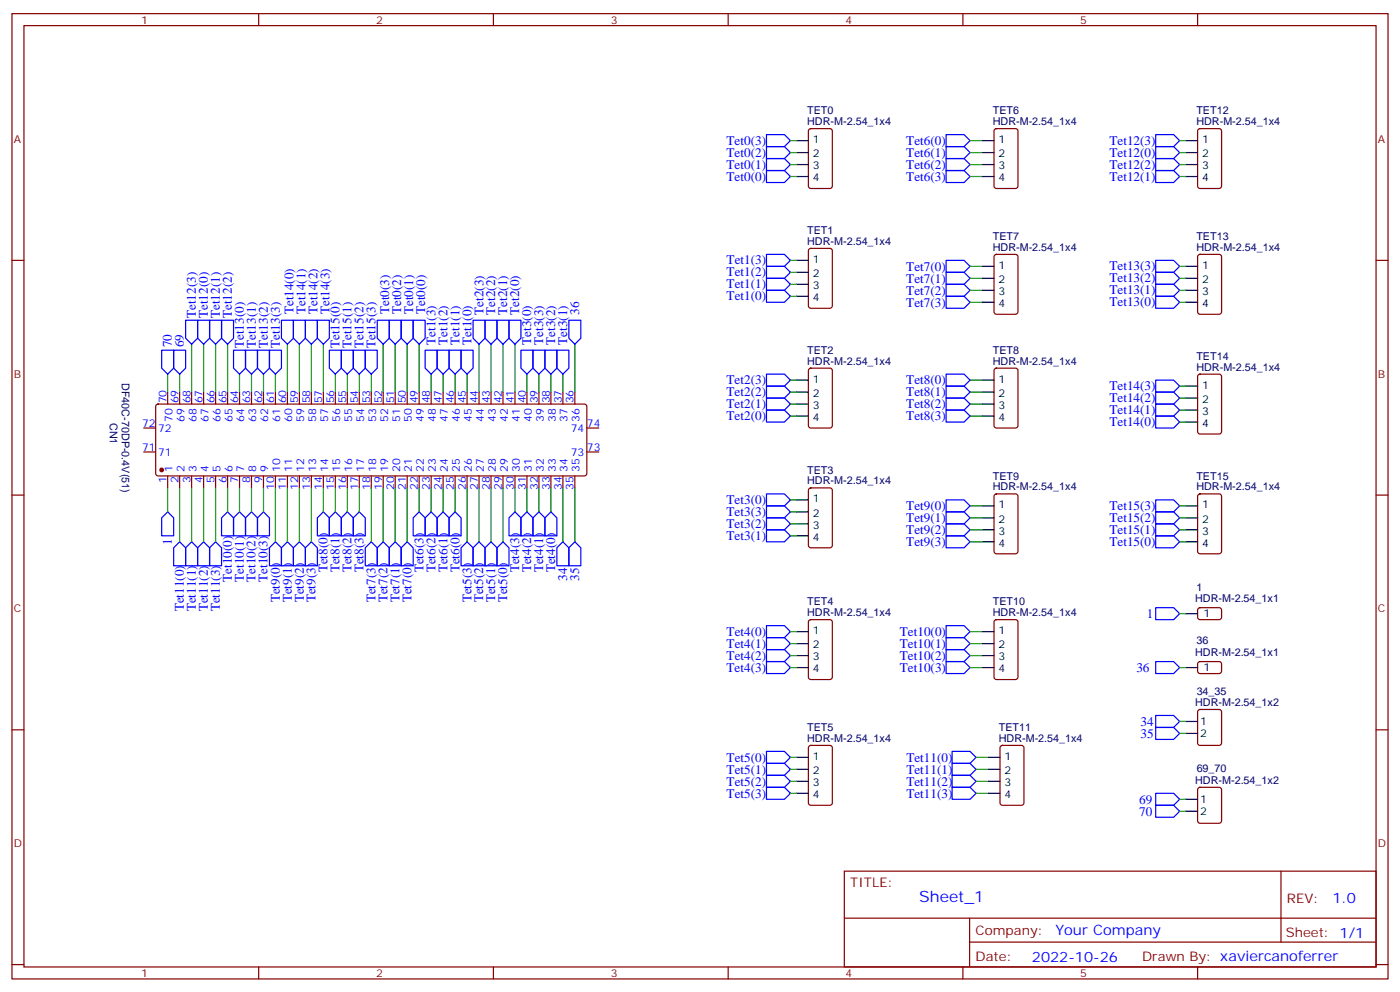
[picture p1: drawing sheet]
<svg xmlns="http://www.w3.org/2000/svg" width="412mm" height="292mm" viewBox="0 0 412 292" stroke-linecap="round" stroke-linejoin="round" font-family="sans-serif">
<g fill="none" stroke="#870000" stroke-width=".35">
<path d="M3.5 4h405.4v284.4h-405.4zM7.1 7.5h398.2v277.3h-398.2zM76.2 4v3.5M145.3 4v3.5M214.5 4v3.5M283.6 4v3.5M352.8 4v3.5M238.4 38.1l.4-.2h5.7l.6 .4 .1 16.5-.5 .7h-5.9l-.6-.4-.1-16.5zM293 38.1l.5-.2h5.7l.6 .4 .1 16.5-.5 .7h-5.9l-.6-.4-.1-16.5zM353 38.1l.5-.2h5.6l.7 .4v16.5l-.4 .7h-5.9l-.7-.4v-16.5zM3.5 76.7h3.6M238.4 73.4l.4-.2h5.7l.6 .4 .1 16.5-.5 .6-5.9 .1-.6-.5-.1-16.4z"/>
<path d="M293 75.1l.5-.2h5.7l.6 .5 .1 16.5-.5 .6-5.9 .1-.6-.5-.1-16.5zM353 75.1l.5-.2h5.6l.7 .5v16.5l-.4 .6-5.9 .1-.7-.5v-16.5zM405.3 76.7h3.6M46.1 119.2l.5-.2h125.6l.5 .2 .2 .5v19.8l-.3 .5-.4 .2h-125.6l-.5-.2-.2-.5v-19.8zM49.4 115.5v3.5M52.9 115.5v3.5M56.4 115.5v3.5M60 115.5v3.5M63.5 115.5v3.5M67 115.5v3.5M70.6 115.5v3.5M74.1 115.5v3.5"/>
<path d="M77.6 115.5v3.5M81.1 115.5v3.5M84.7 115.5v3.5M88.2 115.5v3.5M91.7 115.5v3.5M95.2 115.5v3.5M98.8 115.5v3.5M102.3 115.5v3.5M105.8 115.5v3.5M109.4 115.5v3.5M112.9 115.5v3.5M116.4 115.5v3.5"/>
<path d="M119.9 115.5v3.5M123.5 115.5v3.5M127 115.5v3.5M130.5 115.5v3.5M134.1 115.5v3.5M137.6 115.5v3.5M141.1 115.5v3.5M144.6 115.5v3.5M148.2 115.5v3.5M151.7 115.5v3.5M155.2 115.5v3.5M158.7 115.5v3.5"/>
<path d="M162.3 115.5v3.5M165.8 115.5v3.5M169.3 115.5v3.5M238.4 108.7l.4-.3h5.7l.6 .5 .1 16.5-.5 .6-5.9 .1-.6-.5-.1-16.5zM293 108.7l.5-.3h5.7l.6 .5 .1 16.5-.5 .6-5.9 .1-.6-.5-.1-16.5zM353 110.4l.5-.2h5.6l.7 .4v16.5l-.4 .7h-5.9l-.7-.4v-16.5zM42.3 133.1h3.6M42.3 126.1h3.6M172.9 133.1h3.5M172.9 126.1h3.5M3.5 145.8h3.6M49.4 140.2v3.5"/>
<path d="M52.9 140.2v3.5M56.4 140.2v3.5M60 140.2v3.5M63.5 140.2v3.5M67 140.2v3.5M70.6 140.2v3.5M74.1 140.2v3.5M77.6 140.2v3.5M81.1 140.2v3.5M84.7 140.2v3.5M88.2 140.2v3.5M91.7 140.2v3.5"/>
<path d="M95.2 140.2v3.5M98.8 140.2v3.5M102.3 140.2v3.5M105.8 140.2v3.5M109.4 140.2v3.5M112.9 140.2v3.5M116.4 140.2v3.5M119.9 140.2v3.5M123.5 140.2v3.5M127 140.2v3.5M130.5 140.2v3.5M134.1 140.2v3.5"/>
<path d="M137.6 140.2v3.5M141.1 140.2v3.5M144.6 140.2v3.5M148.2 140.2v3.5M151.7 140.2v3.5M155.2 140.2v3.5M158.7 140.2v3.5M162.3 140.2v3.5M165.8 140.2v3.5M169.3 140.2v3.5M238.4 143.9l.4-.2h5.7l.6 .5 .1 16.5-.5 .6-5.9 .1-.6-.5-.1-16.5zM293 145.7l.5-.2h5.7l.6 .4 .1 16.5-.5 .7h-5.9l-.6-.4-.1-16.5z"/>
<path d="M353 145.7l.5-.2h5.6l.7 .4v16.5l-.4 .7h-5.9l-.7-.4v-16.5zM405.3 145.8h3.6M353 179.2l.5-.2 5.9 .1 .4 .6v2.4l-.7 .4h-5.9l-.4-.7v-2.1zM238.4 182.7l.4-.2h5.7l.6 .5 .1 16.5-.5 .6-5.9 .1-.6-.5-.1-16.5zM293 182.7l.5-.2h5.7l.6 .5 .1 16.5-.5 .6-5.9 .1-.6-.5-.1-16.5zM353 195.1l.5-.2h5.9l.4 .7v2.4l-.7 .4-5.9-.1-.4-.6v-2.1zM3.5 215h3.6M238.4 219.8l.4-.2h5.7l.6 .4 .1 16.5-.5 .7h-5.9l-.6-.5-.1-16.4zM294.8 219.8l.5-.2h5.6l.7 .4v16.5l-.4 .7h-5.9l-.7-.5v-16.4zM353 209.2l.5-.2h5.6l.7 .4v9.5l-.4 .6-5.9 .1-.7-.5v-9.4zM405.3 215h3.6M353 232.1l.5-.2h5.6l.7 .4v9.5l-.4 .6-5.9 .1-.7-.5v-9.4z"/>
<path d="M248.7 256.6h156.6v28.2h-156.6zM377.3 256.6v20.9M248.7 270.5h156.5M285.6 277.5h119.6M285.6 270.5v14.1M3.5 284.1h3.6M76.2 284.8v3.6M145.3 284.8v3.6M214.5 284.8v3.6M283.6 284.8v3.6M352.8 284.8v3.6M405.3 284.1h3.6"/>
</g>
<g fill="none" stroke="#000" stroke-width=".35">
<path d="M234.6 41.4h3.5M234.6 44.9h3.5M234.6 48.5h3.5M234.6 52h3.5M289.3 41.4h3.5M289.3 44.9h3.5M289.3 48.5h3.5M289.3 52h3.5M349.2 41.4h3.6M349.2 44.9h3.6M349.2 48.5h3.6M349.2 52h3.6"/>
<path d="M234.6 76.7h3.5M289.3 78.5h3.5M349.2 78.5h3.6M234.6 80.2h3.5M234.6 83.7h3.5M234.6 87.3h3.5M289.3 82h3.5M289.3 85.5h3.5M289.3 89h3.5M349.2 82h3.6M349.2 85.5h3.6M349.2 89h3.6"/>
<path d="M234.6 112h3.5M234.6 115.5h3.5M234.6 119h3.5M289.3 112h3.5M289.3 115.5h3.5M289.3 119h3.5M349.2 113.7h3.6M349.2 117.3h3.6M234.6 122.6h3.5M289.3 122.6h3.5M349.2 120.8h3.6M349.2 124.3h3.6"/>
<path d="M234.6 147.2h3.5M234.6 150.8h3.5M234.6 154.3h3.5M234.6 157.8h3.5M289.3 149h3.5M289.3 152.5h3.5M289.3 156.1h3.5M289.3 159.6h3.5M349.2 149h3.6M349.2 152.5h3.6M349.2 156.1h3.6M349.2 159.6h3.6"/>
<path d="M234.6 186.1h3.5M234.6 189.6h3.5M234.6 193.1h3.5M234.6 196.6h3.5M289.3 186.1h3.5M289.3 189.6h3.5M289.3 193.1h3.5M289.3 196.6h3.5M349.2 196.6h3.6M349.2 180.8h3.6M349.2 212.5h3.6M349.2 216h3.6"/>
<path d="M234.6 223.1h3.5M234.6 226.6h3.5M234.6 230.2h3.5M234.6 233.7h3.5M291 223.1h3.6M291 226.6h3.6M291 230.2h3.6M291 233.7h3.6M349.2 235.4h3.6M349.2 239h3.6"/>
</g>
<g fill="none" stroke="#00f" stroke-width=".35">
<path d="M225.8 39.7h5.3l1.7 1.7-1.7 1.8h-5.3zM278.7 39.7h5.3l1.8 1.7-1.8 1.8h-5.3zM340.4 39.7h5.3l1.8 1.7-1.8 1.8h-5.3zM225.8 50.2h5.3l1.7 1.8-1.7 1.8h-5.3zM225.8 46.7h5.3l1.7 1.8-1.7 1.7h-5.3zM225.8 43.2h5.3l1.7 1.7-1.7 1.8h-5.3zM278.7 43.2h5.3l1.8 1.7-1.8 1.8h-5.3zM278.7 46.7h5.3l1.8 1.8-1.8 1.7h-5.3zM278.7 50.2h5.3l1.8 1.8-1.8 1.8h-5.3zM340.4 50.2h5.3l1.8 1.8-1.8 1.8h-5.3zM340.4 46.7h5.3l1.8 1.8-1.8 1.7h-5.3zM340.4 43.2h5.3l1.8 1.7-1.8 1.8h-5.3z"/>
<path d="M225.8 78.5h5.3l1.7 1.7-1.7 1.8h-5.3zM225.8 74.9h5.3l1.7 1.8-1.7 1.8h-5.3zM278.7 76.7h5.3l1.8 1.8-1.8 1.7h-5.3zM340.4 76.7h5.3l1.8 1.8-1.8 1.7h-5.3zM54.7 94.3h3.5v5.3l-1.8 1.8-1.7-1.8zM58.2 94.3h3.5v5.3l-1.7 1.8-1.8-1.8zM61.7 94.3h3.6v5.3l-1.8 1.8-1.8-1.8zM65.3 94.3h3.5v5.3l-1.8 1.8-1.7-1.8zM82.9 94.3h3.5v5.3l-1.7 1.8-1.8-1.8zM86.4 94.3h3.6v5.3l-1.8 1.8-1.8-1.8zM90 94.3h3.5v5.3l-1.8 1.8-1.7-1.8zM93.5 94.3h3.5v5.3l-1.8 1.8-1.7-1.8z"/>
<path d="M111.1 94.3h3.6v5.3l-1.8 1.8-1.8-1.8zM114.7 94.3h3.5v5.3l-1.8 1.8-1.7-1.8zM118.2 94.3h3.5v5.3l-1.8 1.8-1.7-1.8zM121.7 94.3h3.5v5.3l-1.7 1.8-1.8-1.8zM139.3 94.3h3.6v5.3l-1.8 1.8-1.8-1.8zM142.9 94.3h3.5v5.3l-1.8 1.8-1.7-1.8zM146.4 94.3h3.5v5.3l-1.7 1.8-1.8-1.8zM149.9 94.3h3.6v5.3l-1.8 1.8-1.8-1.8zM167.6 94.3h3.5v5.3l-1.8 1.8-1.7-1.8zM225.8 85.5h5.3l1.7 1.8-1.7 1.7h-5.3zM225.8 82h5.3l1.7 1.7-1.7 1.8h-5.3zM278.7 80.2h5.3l1.8 1.8-1.8 1.7h-5.3z"/>
<path d="M278.7 83.7h5.3l1.8 1.8-1.8 1.8h-5.3zM278.7 87.3h5.3l1.8 1.7-1.8 1.8h-5.3zM340.4 87.3h5.3l1.8 1.7-1.8 1.8h-5.3zM340.4 83.7h5.3l1.8 1.8-1.8 1.8h-5.3zM340.4 80.2h5.3l1.8 1.8-1.8 1.7h-5.3zM47.6 103.2h3.6v5.2l-1.8 1.8-1.8-1.8zM51.2 103.2h3.5v5.2l-1.8 1.8-1.7-1.8zM68.8 103.2h3.5v5.2l-1.7 1.8-1.8-1.8zM72.3 103.2h3.5v5.2l-1.7 1.8-1.8-1.8zM75.8 103.2h3.6v5.2l-1.8 1.8-1.8-1.8zM79.4 103.2h3.5v5.2l-1.8 1.8-1.7-1.8zM97 103.2h3.5v5.2l-1.7 1.8-1.8-1.8z"/>
<path d="M100.5 103.2h3.6v5.2l-1.8 1.8-1.8-1.8zM104.1 103.2h3.5v5.2l-1.8 1.8-1.7-1.8zM107.6 103.2h3.5v5.2l-1.7 1.8-1.8-1.8zM125.2 103.2h3.6v5.2l-1.8 1.8-1.8-1.8zM128.8 103.2h3.5v5.2l-1.8 1.8-1.7-1.8zM132.3 103.2h3.5v5.2l-1.7 1.8-1.8-1.8zM135.8 103.2h3.5v5.2l-1.7 1.8-1.8-1.8zM153.5 103.2h3.5v5.2l-1.8 1.8-1.7-1.8zM157 103.2h3.5v5.2l-1.8 1.8-1.7-1.8zM160.5 103.2h3.5v5.2l-1.7 1.8-1.8-1.8zM164 103.2h3.6v5.2l-1.8 1.8-1.8-1.8zM225.8 117.3h5.3l1.7 1.7-1.7 1.8h-5.3z"/>
<path d="M225.8 113.7h5.3l1.7 1.8-1.7 1.8h-5.3zM225.8 110.2h5.3l1.7 1.8-1.7 1.7h-5.3zM278.7 110.2h5.3l1.8 1.8-1.8 1.7h-5.3zM278.7 113.7h5.3l1.8 1.8-1.8 1.8h-5.3zM278.7 117.3h5.3l1.8 1.7-1.8 1.8h-5.3zM340.4 119h5.3l1.8 1.8-1.8 1.8h-5.3zM340.4 112h5.3l1.8 1.7-1.8 1.8h-5.3zM340.4 115.5h5.3l1.8 1.8-1.8 1.7h-5.3zM225.8 120.8h5.3l1.7 1.8-1.7 1.7h-5.3zM278.7 120.8h5.3l1.8 1.8-1.8 1.7h-5.3zM340.4 122.6h5.3l1.8 1.7-1.8 1.8h-5.3zM47.6 152.5l1.8-1.7 1.8 1.7v5.3h-3.6z"/>
<path d="M65.3 152.5l1.7-1.7 1.8 1.7v5.3h-3.5zM68.8 152.5l1.8-1.7 1.7 1.7v5.3h-3.5zM72.3 152.5l1.8-1.7 1.7 1.7v5.3h-3.5zM75.8 152.5l1.8-1.7 1.8 1.7v5.3h-3.6zM93.5 152.5l1.7-1.7 1.8 1.7v5.3h-3.5zM97 152.5l1.8-1.7 1.7 1.7v5.3h-3.5zM100.5 152.5l1.8-1.7 1.8 1.7v5.3h-3.6zM104.1 152.5l1.7-1.7 1.8 1.7v5.3h-3.5zM121.7 152.5l1.8-1.7 1.7 1.7v5.3h-3.5zM125.2 152.5l1.8-1.7 1.8 1.7v5.3h-3.6zM128.8 152.5l1.7-1.7 1.8 1.7v5.3h-3.5zM132.3 152.5l1.8-1.7 1.7 1.7v5.3h-3.5z"/>
<path d="M149.9 152.5l1.8-1.7 1.8 1.7v5.3h-3.6zM153.5 152.5l1.7-1.7 1.8 1.7v5.3h-3.5zM157 152.5l1.7-1.7 1.8 1.7v5.3h-3.5zM160.5 152.5l1.8-1.7 1.7 1.7v5.3h-3.5zM225.8 156.1h5.3l1.7 1.7-1.7 1.8h-5.3zM225.8 152.5h5.3l1.7 1.8-1.7 1.8h-5.3zM225.8 149h5.3l1.7 1.8-1.7 1.7h-5.3zM225.8 145.5h5.3l1.7 1.7-1.7 1.8h-5.3zM278.7 150.8h5.3l1.8 1.7-1.8 1.8h-5.3zM278.7 147.2h5.3l1.8 1.8-1.8 1.8h-5.3zM278.7 154.3h5.3l1.8 1.8-1.8 1.7h-5.3zM278.7 157.8h5.3l1.8 1.8-1.8 1.8h-5.3z"/>
<path d="M340.4 157.8h5.3l1.8 1.8-1.8 1.8h-5.3zM340.4 154.3h5.3l1.8 1.8-1.8 1.7h-5.3zM340.4 150.8h5.3l1.8 1.7-1.8 1.8h-5.3zM340.4 147.2h5.3l1.8 1.8-1.8 1.8h-5.3zM51.2 161.4l1.7-1.8 1.8 1.8v5.3h-3.5zM54.7 161.4l1.7-1.8 1.8 1.8v5.3h-3.5zM58.2 161.4l1.8-1.8 1.7 1.8v5.3h-3.5zM61.7 161.4l1.8-1.8 1.8 1.8v5.3h-3.6zM79.4 161.4l1.7-1.8 1.8 1.8v5.3h-3.5zM82.9 161.4l1.8-1.8 1.7 1.8v5.3h-3.5zM86.4 161.4l1.8-1.8 1.8 1.8v5.3h-3.6zM90 161.4l1.7-1.8 1.8 1.8v5.3h-3.5z"/>
<path d="M107.6 161.4l1.8-1.8 1.7 1.8v5.3h-3.5zM111.1 161.4l1.8-1.8 1.8 1.8v5.3h-3.6zM114.7 161.4l1.7-1.8 1.8 1.8v5.3h-3.5zM118.2 161.4l1.7-1.8 1.8 1.8v5.3h-3.5zM135.8 161.4l1.8-1.8 1.7 1.8v5.3h-3.5zM139.3 161.4l1.8-1.8 1.8 1.8v5.3h-3.6zM142.9 161.4l1.7-1.8 1.8 1.8v5.3h-3.5zM146.4 161.4l1.8-1.8 1.7 1.8v5.3h-3.5zM164 161.4l1.8-1.8 1.8 1.8v5.3h-3.6zM167.6 161.4l1.7-1.8 1.8 1.8v5.3h-3.5zM340.4 179h5.3l1.8 1.8-1.8 1.7h-5.3zM225.8 184.3h5.3l1.7 1.8-1.7 1.7h-5.3z"/>
<path d="M225.8 187.8h5.3l1.7 1.8-1.7 1.7h-5.3zM225.8 191.3h5.3l1.7 1.8-1.7 1.8h-5.3zM225.8 194.9h5.3l1.7 1.7-1.7 1.8h-5.3zM278.7 184.3h5.3l1.8 1.8-1.8 1.7h-5.3zM278.7 187.8h5.3l1.8 1.8-1.8 1.7h-5.3zM278.7 191.3h5.3l1.8 1.8-1.8 1.8h-5.3zM278.7 194.9h5.3l1.8 1.7-1.8 1.8h-5.3zM340.4 194.9h5.3l1.8 1.7-1.8 1.8h-5.3zM340.4 214.3h5.3l1.8 1.7-1.8 1.8h-5.3zM340.4 210.7h5.3l1.8 1.8-1.8 1.8h-5.3zM225.8 221.3h5.3l1.7 1.8-1.7 1.8h-5.3zM225.8 224.9h5.3l1.7 1.7-1.7 1.8h-5.3z"/>
<path d="M225.8 228.4h5.3l1.7 1.8-1.7 1.7h-5.3zM225.8 231.9h5.3l1.7 1.8-1.7 1.7h-5.3zM280.5 221.3h5.3l1.7 1.8-1.7 1.8h-5.3zM280.5 224.9h5.3l1.7 1.7-1.7 1.8h-5.3zM280.5 228.4h5.3l1.7 1.8-1.7 1.7h-5.3zM280.5 231.9h5.3l1.7 1.8-1.7 1.7h-5.3zM340.4 237.2h5.3l1.8 1.8-1.8 1.7h-5.3zM340.4 233.7h5.3l1.8 1.7-1.8 1.8h-5.3z"/>
</g>
<g fill="none" stroke="#008700" stroke-width=".35">
<path d="M232.8 41.4h1.8M232.8 44.9h1.8M232.8 48.5h1.8M232.8 52h1.8M285.8 41.4h3.5M285.8 44.9h3.5M285.8 48.5h3.5M285.8 52h3.5M347.5 41.4h1.7M347.5 44.9h1.7M347.5 48.5h1.7M347.5 52h1.7"/>
<path d="M232.8 76.7h1.8M285.8 78.5h3.5M347.5 78.5h1.7M232.8 80.2h1.8M232.8 83.7h1.8M232.8 87.3h1.8M285.8 82h3.5M285.8 85.5h3.5M285.8 89h3.5M347.5 82h1.7M347.5 85.5h1.7M347.5 89h1.7"/>
<path d="M49.4 110.2v5.3M52.9 110.2v5.3M56.4 101.4v14.1M60 101.4v14.1M63.5 101.4v14.1M67 101.4v14.1M70.6 110.2v5.3M74.1 110.2v5.3M77.6 110.2v5.3M81.1 110.2v5.3M84.7 101.4v14.1M88.2 101.4v14.1"/>
<path d="M91.7 101.4v14.1M95.2 101.4v14.1M98.8 110.2v5.3M102.3 110.2v5.3M105.8 110.2v5.3M109.4 110.2v5.3M112.9 101.4v14.1M116.4 101.4v14.1M119.9 101.4v14.1M123.5 101.4v14.1M127 110.2v5.3M130.5 110.2v5.3"/>
<path d="M134.1 110.2v5.3M137.6 110.2v5.3M141.1 101.4v14.1M144.6 101.4v14.1M148.2 101.4v14.1M151.7 101.4v14.1M155.2 110.2v5.3M158.7 110.2v5.3M162.3 110.2v5.3M165.8 110.2v5.3M169.3 101.4v14.1M232.8 112h1.8"/>
<path d="M232.8 115.5h1.8M232.8 119h1.8M285.8 112h3.5M285.8 115.5h3.5M285.8 119h3.5M347.5 113.7h1.7M347.5 117.3h1.7M232.8 122.6h1.8M285.8 122.6h3.5M347.5 124.3h1.7M347.5 120.8h1.7M49.4 143.7v7.1"/>
<path d="M52.9 143.7v15.9M56.4 143.7v15.9M60 143.7v15.9M63.5 143.7v15.9M67 143.7v7.1M70.6 143.7v7.1M74.1 143.7v7.1M77.6 143.7v7.1M81.1 143.7v15.9M84.7 143.7v15.9M88.2 143.7v15.9M91.7 143.7v15.9"/>
<path d="M95.2 143.7v7.1M98.8 143.7v7.1M102.3 143.7v7.1M105.8 143.7v7.1M109.4 143.7v15.9M112.9 143.7v15.9M116.4 143.7v15.9M119.9 143.7v15.9M123.5 143.7v7.1M127 143.7v7.1M130.5 143.7v7.1M134.1 143.7v7.1"/>
<path d="M137.6 143.7v15.9M141.1 143.7v15.9M144.6 143.7v15.9M148.2 143.7v15.9M151.7 143.7v7.1M155.2 143.7v7.1M158.7 143.7v7.1M162.3 143.7v7.1M165.8 143.7v15.9M169.3 143.7v15.9M232.8 157.8h1.8M232.8 154.3h1.8"/>
<path d="M232.8 150.8h1.8M232.8 147.2h1.8M285.8 152.5h3.5M285.8 149h3.5M285.8 156.1h3.5M285.8 159.6h3.5M347.5 152.5h1.7M347.5 149h1.7M347.5 156.1h1.7M347.5 159.6h1.7M232.8 196.6h1.8M232.8 193.1h1.8"/>
<path d="M232.8 189.6h1.8M232.8 186.1h1.8M285.8 196.6h3.5M285.8 193.1h3.5M285.8 189.6h3.5M285.8 186.1h3.5M347.5 196.6h1.7M347.5 180.8h1.7M347.5 212.5h1.7M347.5 216h1.7M232.8 223.1h1.8M232.8 226.6h1.8"/>
<path d="M232.8 230.2h1.8M232.8 233.7h1.8M287.5 223.1h3.5M287.5 226.6h3.5M287.5 230.2h3.5M287.5 233.7h3.5M347.5 235.4h1.7M347.5 239h1.7"/>
</g>
<circle cx="47.6" cy="138.4" r=".53" fill="#870000" stroke="#870000" stroke-width=".35"/>
<text font-size="4.6" fill="#00f" x="270.8" y="265.6">Sheet_1</text>
<g font-size="4.2" fill="#00f">
<text x="392.5" y="265.9">1.0</text>
<text x="310.9" y="275.4">Your Company</text>
<text x="304" y="283.2">2022-10-26</text>
</g>
<g font-size="3.9" fill="#00f">
<text x="214" y="42.6">Tet0(3)</text>
<text x="214" y="46.1">Tet0(2)</text>
<text x="267" y="42.7">Tet6(0)</text>
<text x="267" y="46.2">Tet6(1)</text>
<text x="326.8" y="42.6">Tet12(3)</text>
<text x="326.8" y="46.1">Tet12(0)</text>
<text x="214" y="53.2">Tet0(0)</text>
<text x="214" y="49.7">Tet0(1)</text>
<text x="267" y="49.7">Tet6(2)</text>
<text x="267" y="53.3">Tet6(3)</text>
<text x="326.8" y="53.2">Tet12(1)</text>
<text x="326.8" y="49.7">Tet12(2)</text>
<text x="214" y="77.9">Tet1(3)</text>
<text x="214" y="81.4">Tet1(2)</text>
<text x="267" y="79.7">Tet7(0)</text>
<text x="267" y="83.2">Tet7(1)</text>
<text x="326.8" y="79.7">Tet13(3)</text>
<text x="326.8" y="83.2">Tet13(2)</text>
<text x="214" y="88.5">Tet1(0)</text>
<text x="214" y="85">Tet1(1)</text>
<text x="267" y="86.8">Tet7(2)</text>
<text x="326.8" y="86.7">Tet13(1)</text>
<text x="57.7" y="93.7" transform="rotate(-90 57.7 93.7)">Tet12(3)</text>
<text x="61.2" y="93.7" transform="rotate(-90 61.2 93.7)">Tet12(0)</text>
<text x="64.8" y="93.7" transform="rotate(-90 64.8 93.7)">Tet12(1)</text>
<text x="68.3" y="93.7" transform="rotate(-90 68.3 93.7)">Tet12(2)</text>
<text x="86.4" y="92.6" transform="rotate(-90 86.4 92.6)">Tet14(0)</text>
<text x="90" y="92.6" transform="rotate(-90 90 92.6)">Tet14(1)</text>
<text x="93.5" y="92.6" transform="rotate(-90 93.5 92.6)">Tet14(2)</text>
<text x="97" y="92.6" transform="rotate(-90 97 92.6)">Tet14(3)</text>
<text x="114.7" y="92.6" transform="rotate(-90 114.7 92.6)">Tet0(3)</text>
<text x="118.2" y="92.6" transform="rotate(-90 118.2 92.6)">Tet0(2)</text>
<text x="121.7" y="92.6" transform="rotate(-90 121.7 92.6)">Tet0(1)</text>
<text x="125.2" y="92.6" transform="rotate(-90 125.2 92.6)">Tet0(0)</text>
<text x="142.4" y="92.8" transform="rotate(-90 142.4 92.8)">Tet2(3)</text>
<text x="145.9" y="92.8" transform="rotate(-90 145.9 92.8)">Tet2(2)</text>
<text x="149.4" y="92.8" transform="rotate(-90 149.4 92.8)">Tet2(1)</text>
<text x="153" y="92.8" transform="rotate(-90 153 92.8)">Tet2(0)</text>
<text x="170.6" y="92.7" transform="rotate(-90 170.6 92.7)">36</text>
<text x="267" y="90.3">Tet7(3)</text>
<text x="326.8" y="90.2">Tet13(0)</text>
<text x="128.3" y="101.6" transform="rotate(-90 128.3 101.6)">Tet1(3)</text>
<text x="131.8" y="101.6" transform="rotate(-90 131.8 101.6)">Tet1(2)</text>
<text x="135.3" y="101.6" transform="rotate(-90 135.3 101.6)">Tet1(1)</text>
<text x="138.8" y="101.6" transform="rotate(-90 138.8 101.6)">Tet1(0)</text>
<text x="156.5" y="101.6" transform="rotate(-90 156.5 101.6)">Tet3(0)</text>
<text x="160" y="101.6" transform="rotate(-90 160 101.6)">Tet3(3)</text>
<text x="163.5" y="101.6" transform="rotate(-90 163.5 101.6)">Tet3(2)</text>
<text x="167.1" y="101.6" transform="rotate(-90 167.1 101.6)">Tet3(1)</text>
<text x="50.7" y="102.3" transform="rotate(-90 50.7 102.3)">70</text>
<text x="54.2" y="102.3" transform="rotate(-90 54.2 102.3)">69</text>
<text x="71.8" y="102.5" transform="rotate(-90 71.8 102.5)">Tet13(0)</text>
<text x="75.3" y="102.5" transform="rotate(-90 75.3 102.5)">Tet13(1)</text>
<text x="78.9" y="102.5" transform="rotate(-90 78.9 102.5)">Tet13(2)</text>
<text x="82.4" y="102.5" transform="rotate(-90 82.4 102.5)">Tet13(3)</text>
<text x="100" y="102.5" transform="rotate(-90 100 102.5)">Tet15(0)</text>
<text x="103.6" y="102.5" transform="rotate(-90 103.6 102.5)">Tet15(1)</text>
<text x="107.1" y="102.5" transform="rotate(-90 107.1 102.5)">Tet15(2)</text>
<text x="110.6" y="102.5" transform="rotate(-90 110.6 102.5)">Tet15(3)</text>
<text x="214" y="113.2">Tet2(3)</text>
<text x="267" y="113.2">Tet8(0)</text>
<text x="214" y="116.8">Tet2(2)</text>
<text x="267" y="116.8">Tet8(1)</text>
<text x="326.8" y="114.9">Tet14(3)</text>
<text x="326.8" y="118.5">Tet14(2)</text>
<text x="214" y="123.8">Tet2(0)</text>
<text x="214" y="120.3">Tet2(1)</text>
<text x="267" y="120.3">Tet8(2)</text>
<text x="267" y="123.8">Tet8(3)</text>
<text x="326.8" y="125.5">Tet14(0)</text>
<text x="326.8" y="122">Tet14(1)</text>
<text x="214" y="148.5">Tet3(0)</text>
<text x="214" y="155.5">Tet3(2)</text>
<text x="214" y="152">Tet3(3)</text>
<text x="267" y="153.8">Tet9(1)</text>
<text x="267" y="150.3">Tet9(0)</text>
<text x="326.8" y="153.7">Tet15(2)</text>
<text x="326.8" y="150.2">Tet15(3)</text>
<text x="50.6" y="160.4" transform="rotate(-90 50.6 160.4)">1</text>
<text x="214" y="159">Tet3(1)</text>
<text x="267" y="157.3">Tet9(2)</text>
<text x="267" y="160.9">Tet9(3)</text>
<text x="326.8" y="160.8">Tet15(0)</text>
<text x="326.8" y="157.3">Tet15(1)</text>
<text x="68.3" y="171.4" transform="rotate(-90 68.3 171.4)">Tet10(0)</text>
<text x="71.8" y="171.4" transform="rotate(-90 71.8 171.4)">Tet10(1)</text>
<text x="75.3" y="171.4" transform="rotate(-90 75.3 171.4)">Tet10(2)</text>
<text x="78.8" y="171.4" transform="rotate(-90 78.8 171.4)">Tet10(3)</text>
<text x="96.5" y="168.6" transform="rotate(-90 96.5 168.6)">Tet8(0)</text>
<text x="100" y="168.6" transform="rotate(-90 100 168.6)">Tet8(1)</text>
<text x="103.6" y="168.6" transform="rotate(-90 103.6 168.6)">Tet8(2)</text>
<text x="107.1" y="168.6" transform="rotate(-90 107.1 168.6)">Tet8(3)</text>
<text x="124.7" y="168.6" transform="rotate(-90 124.7 168.6)">Tet6(3)</text>
<text x="128.3" y="168.6" transform="rotate(-90 128.3 168.6)">Tet6(2)</text>
<text x="131.8" y="168.6" transform="rotate(-90 131.8 168.6)">Tet6(1)</text>
<text x="135.3" y="168.6" transform="rotate(-90 135.3 168.6)">Tet6(0)</text>
<text x="153" y="168.6" transform="rotate(-90 153 168.6)">Tet4(3)</text>
<text x="156.5" y="168.6" transform="rotate(-90 156.5 168.6)">Tet4(2)</text>
<text x="160" y="168.6" transform="rotate(-90 160 168.6)">Tet4(1)</text>
<text x="163.5" y="168.6" transform="rotate(-90 163.5 168.6)">Tet4(0)</text>
<text x="167" y="171.1" transform="rotate(-90 167 171.1)">34</text>
<text x="170.6" y="171.1" transform="rotate(-90 170.6 171.1)">35</text>
<text x="82.4" y="177.5" transform="rotate(-90 82.4 177.5)">Tet9(0)</text>
<text x="85.9" y="177.5" transform="rotate(-90 85.9 177.5)">Tet9(1)</text>
<text x="89.5" y="177.5" transform="rotate(-90 89.5 177.5)">Tet9(2)</text>
<text x="93" y="177.5" transform="rotate(-90 93 177.5)">Tet9(3)</text>
<text x="110.7" y="177.5" transform="rotate(-90 110.7 177.5)">Tet7(3)</text>
<text x="114.2" y="177.5" transform="rotate(-90 114.2 177.5)">Tet7(2)</text>
<text x="117.7" y="177.5" transform="rotate(-90 117.7 177.5)">Tet7(1)</text>
<text x="121.2" y="177.5" transform="rotate(-90 121.2 177.5)">Tet7(0)</text>
<text x="138.8" y="177.5" transform="rotate(-90 138.8 177.5)">Tet5(3)</text>
<text x="142.4" y="177.5" transform="rotate(-90 142.4 177.5)">Tet5(2)</text>
<text x="145.9" y="177.5" transform="rotate(-90 145.9 177.5)">Tet5(1)</text>
<text x="149.4" y="177.4" transform="rotate(-90 149.4 177.4)">Tet5(0)</text>
<text x="54.1" y="180.1" transform="rotate(-90 54.1 180.1)">Tet11(0)</text>
<text x="57.7" y="180.1" transform="rotate(-90 57.7 180.1)">Tet11(1)</text>
<text x="61.2" y="180.1" transform="rotate(-90 61.2 180.1)">Tet11(2)</text>
<text x="64.7" y="180.1" transform="rotate(-90 64.7 180.1)">Tet11(3)</text>
<text x="337.8" y="182">1</text>
<text x="214" y="187.3">Tet4(0)</text>
<text x="214" y="190.8">Tet4(1)</text>
<text x="265.1" y="187.3">Tet10(0)</text>
<text x="265.1" y="190.8">Tet10(1)</text>
<text x="214" y="197.8">Tet4(3)</text>
<text x="214" y="194.4">Tet4(2)</text>
<text x="265.1" y="194.4">Tet10(2)</text>
<text x="265.1" y="197.9">Tet10(3)</text>
<text x="334.7" y="198">36</text>
<text x="336" y="213.8">34</text>
<text x="336" y="217.3">35</text>
<text x="214.1" y="224.4">Tet5(0)</text>
<text x="214.1" y="227.9">Tet5(1)</text>
<text x="267" y="224.4">Tet11(0)</text>
<text x="267" y="227.9">Tet11(1)</text>
<text x="214.1" y="231.4">Tet5(2)</text>
<text x="267" y="231.4">Tet11(2)</text>
<text x="214.1" y="234.9">Tet5(3)</text>
<text x="267" y="234.9">Tet11(3)</text>
<text x="335.6" y="236.8">69</text>
<text x="335.6" y="240.3">70</text>
</g>
<g font-size="3.9" fill="#800">
<text x="250.5" y="261.2">TITLE:</text>
<text x="379.1" y="265.9">REV:</text>
<text x="287.4" y="275.4">Company:</text>
<text x="378.7" y="276">Sheet: 1/1</text>
<text x="287.4" y="283.1">Date:</text>
<text x="336.4" y="283.2">Drawn By: xaviercanoferrer</text>
</g>
<g font-size="3.2" fill="#800">
<text x="41.6" y="7">1</text>
<text x="110.8" y="7">2</text>
<text x="179.9" y="7">3</text>
<text x="249.1" y="7">4</text>
<text x="318.2" y="7">5</text>
<text x="4.1" y="42.1">A</text>
<text x="405.9" y="42.1">A</text>
<text x="4.1" y="111.3">B</text>
<text x="405.9" y="111.3">B</text>
<text x="4.1" y="180.4">C</text>
<text x="405.9" y="180.4">C</text>
<text x="4.1" y="249.6">D</text>
<text x="405.9" y="249.6">D</text>
<text x="41.6" y="287.8">1</text>
<text x="110.8" y="287.8">2</text>
<text x="179.9" y="287.8">3</text>
<text x="249.1" y="287.8">4</text>
<text x="318.2" y="287.8">5</text>
</g>
<g font-size="3.2" fill="#000080">
<text x="237.8" y="33.7">TET0</text>
<text x="292.5" y="33.7">TET6</text>
<text x="352.4" y="33.7">TET12</text>
<text x="237.8" y="36.8">HDR-M-2.54_1x4</text>
<text x="292.5" y="36.8">HDR-M-2.54_1x4</text>
<text x="352.4" y="36.8">HDR-M-2.54_1x4</text>
<text x="237.8" y="68.9">TET1</text>
<text x="292.5" y="70.7">TET7</text>
<text x="352.4" y="70.7">TET13</text>
<text x="237.8" y="72.1">HDR-M-2.54_1x4</text>
<text x="292.5" y="73.9">HDR-M-2.54_1x4</text>
<text x="352.4" y="73.9">HDR-M-2.54_1x4</text>
<text x="237.8" y="107.4">HDR-M-2.54_1x4</text>
<text x="237.8" y="104.2">TET2</text>
<text x="292.5" y="107.4">HDR-M-2.54_1x4</text>
<text x="292.5" y="104.2">TET8</text>
<text x="352.4" y="106">TET14</text>
<text x="35.9" y="112.8" transform="rotate(90 35.9 112.8)">DF40C-70DP-0.4V(51)</text>
<text x="352.4" y="109.1">HDR-M-2.54_1x4</text>
<text x="32.3" y="124.6" transform="rotate(90 32.3 124.6)">CN1</text>
<text x="237.8" y="142.7">HDR-M-2.54_1x4</text>
<text x="237.8" y="139.5">TET3</text>
<text x="292.5" y="141.3">TET9</text>
<text x="352.4" y="141.3">TET15</text>
<text x="292.5" y="144.4">HDR-M-2.54_1x4</text>
<text x="352.4" y="144.4">HDR-M-2.54_1x4</text>
<text x="352.5" y="173.9">1</text>
<text x="237.8" y="178.3">TET4</text>
<text x="292.5" y="178.3">TET10</text>
<text x="352.1" y="177.3">HDR-M-2.54_1x1</text>
<text x="237.8" y="181.5">HDR-M-2.54_1x4</text>
<text x="292.5" y="181.5">HDR-M-2.54_1x4</text>
<text x="352.5" y="189.8">36</text>
<text x="352.1" y="193.2">HDR-M-2.54_1x1</text>
<text x="352.1" y="207.9">HDR-M-2.54_1x2</text>
<text x="352.5" y="204.6">34_35</text>
<text x="237.8" y="215.3">TET5</text>
<text x="294.2" y="215.3">TET11</text>
<text x="237.8" y="218.5">HDR-M-2.54_1x4</text>
<text x="294.2" y="218.5">HDR-M-2.54_1x4</text>
<text x="352.5" y="227.5">69_70</text>
<text x="352.1" y="230.9">HDR-M-2.54_1x2</text>
</g>
<g font-size="3.2">
<text x="239.4" y="42.1">1</text>
<text x="239.4" y="46.4">2</text>
<text x="294.1" y="42.1">1</text>
<text x="294.1" y="46.4">2</text>
<text x="354.1" y="42.1">1</text>
<text x="354.1" y="46.4">2</text>
<text x="239.4" y="49.9">3</text>
<text x="239.4" y="53.4">4</text>
<text x="294.1" y="49.9">3</text>
<text x="294.1" y="53.4">4</text>
<text x="354.1" y="49.9">3</text>
<text x="354.1" y="53.4">4</text>
<text x="239.4" y="77.4">1</text>
<text x="239.4" y="81.6">2</text>
<text x="294.1" y="79.2">1</text>
<text x="294.1" y="83.4">2</text>
<text x="354.1" y="79.2">1</text>
<text x="354.1" y="83.4">2</text>
<text x="239.4" y="85.2">3</text>
<text x="239.4" y="88.7">4</text>
<text x="294.1" y="86.9">3</text>
<text x="354.1" y="86.9">3</text>
<text x="294.1" y="90.5">4</text>
<text x="354.1" y="90.5">4</text>
<text x="239.4" y="112.7">1</text>
<text x="294.1" y="112.7">1</text>
<text x="239.4" y="116.9">2</text>
<text x="294.1" y="116.9">2</text>
<text x="354.1" y="114.4">1</text>
<text x="354.1" y="118.7">2</text>
<text x="239.4" y="120.4">3</text>
<text x="239.4" y="124">4</text>
<text x="294.1" y="120.4">3</text>
<text x="294.1" y="124">4</text>
<text x="354.1" y="122.2">3</text>
<text x="354.1" y="125.7">4</text>
<text x="239.4" y="148">1</text>
<text x="294.1" y="149.7">1</text>
<text x="354.1" y="149.7">1</text>
<text x="239.4" y="152.2">2</text>
<text x="239.4" y="155.7">3</text>
<text x="294.1" y="154">2</text>
<text x="354.1" y="154">2</text>
<text x="239.4" y="159.2">4</text>
<text x="294.1" y="157.5">3</text>
<text x="294.1" y="161">4</text>
<text x="354.1" y="157.5">3</text>
<text x="354.1" y="161">4</text>
<text x="354.5" y="181.8">1</text>
<text x="239.4" y="186.8">1</text>
<text x="239.4" y="191">2</text>
<text x="294.1" y="186.8">1</text>
<text x="294.1" y="191">2</text>
<text x="239.4" y="194.5">3</text>
<text x="294.1" y="194.5">3</text>
<text x="354.5" y="197.7">1</text>
<text x="239.4" y="198">4</text>
<text x="294.1" y="198">4</text>
<text x="353.5" y="213.6">1</text>
<text x="353.5" y="217.1">2</text>
<text x="239.4" y="223.8">1</text>
<text x="295.9" y="223.8">1</text>
<text x="239.4" y="228">2</text>
<text x="239.4" y="231.6">3</text>
<text x="295.9" y="228">2</text>
<text x="295.9" y="231.6">3</text>
<text x="239.4" y="235.1">4</text>
<text x="295.9" y="235.1">4</text>
<text x="353.5" y="236.5">1</text>
<text x="353.5" y="240">2</text>
</g>
<g font-size="3.2" fill="#00f">
<text x="49" y="118.9" transform="rotate(-90 49 118.9)">70</text>
<text x="52.6" y="118.9" transform="rotate(-90 52.6 118.9)">69</text>
<text x="56.1" y="118.9" transform="rotate(-90 56.1 118.9)">68</text>
<text x="59.6" y="118.9" transform="rotate(-90 59.6 118.9)">67</text>
<text x="63.1" y="118.9" transform="rotate(-90 63.1 118.9)">66</text>
<text x="66.7" y="118.9" transform="rotate(-90 66.7 118.9)">65</text>
<text x="70.2" y="118.9" transform="rotate(-90 70.2 118.9)">64</text>
<text x="73.7" y="118.9" transform="rotate(-90 73.7 118.9)">63</text>
<text x="77.3" y="118.9" transform="rotate(-90 77.3 118.9)">62</text>
<text x="80.8" y="118.9" transform="rotate(-90 80.8 118.9)">61</text>
<text x="84.3" y="118.9" transform="rotate(-90 84.3 118.9)">60</text>
<text x="87.8" y="118.9" transform="rotate(-90 87.8 118.9)">59</text>
<text x="91.4" y="118.9" transform="rotate(-90 91.4 118.9)">58</text>
<text x="94.9" y="118.9" transform="rotate(-90 94.9 118.9)">57</text>
<text x="98.4" y="118.9" transform="rotate(-90 98.4 118.9)">56</text>
<text x="102" y="118.9" transform="rotate(-90 102 118.9)">55</text>
<text x="105.5" y="118.9" transform="rotate(-90 105.5 118.9)">54</text>
<text x="109" y="118.9" transform="rotate(-90 109 118.9)">53</text>
<text x="112.5" y="118.9" transform="rotate(-90 112.5 118.9)">52</text>
<text x="116.1" y="118.9" transform="rotate(-90 116.1 118.9)">51</text>
<text x="119.6" y="118.9" transform="rotate(-90 119.6 118.9)">50</text>
<text x="123.1" y="118.9" transform="rotate(-90 123.1 118.9)">49</text>
<text x="126.6" y="118.9" transform="rotate(-90 126.6 118.9)">48</text>
<text x="130.2" y="118.9" transform="rotate(-90 130.2 118.9)">47</text>
<text x="133.7" y="118.9" transform="rotate(-90 133.7 118.9)">46</text>
<text x="137.2" y="118.9" transform="rotate(-90 137.2 118.9)">45</text>
<text x="140.8" y="118.9" transform="rotate(-90 140.8 118.9)">44</text>
<text x="144.3" y="118.9" transform="rotate(-90 144.3 118.9)">43</text>
<text x="147.8" y="118.9" transform="rotate(-90 147.8 118.9)">42</text>
<text x="151.3" y="118.9" transform="rotate(-90 151.3 118.9)">41</text>
<text x="154.9" y="118.9" transform="rotate(-90 154.9 118.9)">40</text>
<text x="158.4" y="118.9" transform="rotate(-90 158.4 118.9)">39</text>
<text x="161.9" y="118.9" transform="rotate(-90 161.9 118.9)">38</text>
<text x="165.5" y="118.9" transform="rotate(-90 165.5 118.9)">37</text>
<text x="169" y="118.9" transform="rotate(-90 169 118.9)">36</text>
<text x="41.8" y="125.7">72</text>
<text x="50.8" y="124.4" transform="rotate(-90 50.8 124.4)">70</text>
<text x="54.3" y="124.4" transform="rotate(-90 54.3 124.4)">69</text>
<text x="57.9" y="124.4" transform="rotate(-90 57.9 124.4)">68</text>
<text x="61.4" y="124.4" transform="rotate(-90 61.4 124.4)">67</text>
<text x="64.9" y="124.4" transform="rotate(-90 64.9 124.4)">66</text>
<text x="68.4" y="124.4" transform="rotate(-90 68.4 124.4)">65</text>
<text x="72" y="124.4" transform="rotate(-90 72 124.4)">64</text>
<text x="75.5" y="124.4" transform="rotate(-90 75.5 124.4)">63</text>
<text x="79" y="124.4" transform="rotate(-90 79 124.4)">62</text>
<text x="82.5" y="124.4" transform="rotate(-90 82.5 124.4)">61</text>
<text x="86.1" y="124.4" transform="rotate(-90 86.1 124.4)">60</text>
<text x="89.6" y="124.4" transform="rotate(-90 89.6 124.4)">59</text>
<text x="93.1" y="124.4" transform="rotate(-90 93.1 124.4)">58</text>
<text x="96.7" y="124.4" transform="rotate(-90 96.7 124.4)">57</text>
<text x="100.2" y="124.4" transform="rotate(-90 100.2 124.4)">56</text>
<text x="103.7" y="124.4" transform="rotate(-90 103.7 124.4)">55</text>
<text x="107.2" y="124.4" transform="rotate(-90 107.2 124.4)">54</text>
<text x="110.8" y="124.4" transform="rotate(-90 110.8 124.4)">53</text>
<text x="114.3" y="124.4" transform="rotate(-90 114.3 124.4)">52</text>
<text x="117.8" y="124.4" transform="rotate(-90 117.8 124.4)">51</text>
<text x="121.4" y="124.4" transform="rotate(-90 121.4 124.4)">50</text>
<text x="124.9" y="124.4" transform="rotate(-90 124.9 124.4)">49</text>
<text x="128.4" y="124.4" transform="rotate(-90 128.4 124.4)">48</text>
<text x="131.9" y="124.4" transform="rotate(-90 131.9 124.4)">47</text>
<text x="135.5" y="124.4" transform="rotate(-90 135.5 124.4)">46</text>
<text x="139" y="124.4" transform="rotate(-90 139 124.4)">45</text>
<text x="142.5" y="124.4" transform="rotate(-90 142.5 124.4)">44</text>
<text x="146" y="124.4" transform="rotate(-90 146 124.4)">43</text>
<text x="149.6" y="124.4" transform="rotate(-90 149.6 124.4)">42</text>
<text x="153.1" y="124.4" transform="rotate(-90 153.1 124.4)">41</text>
<text x="156.6" y="124.4" transform="rotate(-90 156.6 124.4)">40</text>
<text x="160.2" y="124.4" transform="rotate(-90 160.2 124.4)">39</text>
<text x="163.7" y="124.4" transform="rotate(-90 163.7 124.4)">38</text>
<text x="167.2" y="124.4" transform="rotate(-90 167.2 124.4)">37</text>
<text x="170.7" y="124.4" transform="rotate(-90 170.7 124.4)">36</text>
<text x="172.9" y="125.7">74</text>
<text x="46.6" y="127.1">72</text>
<text x="168.1" y="127.1">74</text>
<text x="41.8" y="132.8">71</text>
<text x="46.6" y="134.2">71</text>
<text x="168.1" y="134.2">73</text>
<text x="172.9" y="132.8">73</text>
<text x="49" y="142.4" transform="rotate(-90 49 142.4)">1</text>
<text x="50.8" y="138.9" transform="rotate(-90 50.8 138.9)">1</text>
<text x="52.6" y="142.4" transform="rotate(-90 52.6 142.4)">2</text>
<text x="54.3" y="138.9" transform="rotate(-90 54.3 138.9)">2</text>
<text x="56.1" y="142.4" transform="rotate(-90 56.1 142.4)">3</text>
<text x="57.9" y="138.9" transform="rotate(-90 57.9 138.9)">3</text>
<text x="59.6" y="142.4" transform="rotate(-90 59.6 142.4)">4</text>
<text x="61.4" y="138.9" transform="rotate(-90 61.4 138.9)">4</text>
<text x="63.1" y="142.4" transform="rotate(-90 63.1 142.4)">5</text>
<text x="64.9" y="138.9" transform="rotate(-90 64.9 138.9)">5</text>
<text x="66.7" y="142.4" transform="rotate(-90 66.7 142.4)">6</text>
<text x="68.4" y="138.9" transform="rotate(-90 68.4 138.9)">6</text>
<text x="70.2" y="142.4" transform="rotate(-90 70.2 142.4)">7</text>
<text x="72" y="138.9" transform="rotate(-90 72 138.9)">7</text>
<text x="73.7" y="142.4" transform="rotate(-90 73.7 142.4)">8</text>
<text x="75.5" y="138.9" transform="rotate(-90 75.5 138.9)">8</text>
<text x="77.3" y="142.4" transform="rotate(-90 77.3 142.4)">9</text>
<text x="79" y="138.9" transform="rotate(-90 79 138.9)">9</text>
<text x="82.5" y="138.9" transform="rotate(-90 82.5 138.9)">10</text>
<text x="86.1" y="138.9" transform="rotate(-90 86.1 138.9)">11</text>
<text x="89.6" y="138.9" transform="rotate(-90 89.6 138.9)">12</text>
<text x="93.1" y="138.9" transform="rotate(-90 93.1 138.9)">13</text>
<text x="96.7" y="138.9" transform="rotate(-90 96.7 138.9)">14</text>
<text x="100.2" y="138.9" transform="rotate(-90 100.2 138.9)">15</text>
<text x="103.7" y="138.9" transform="rotate(-90 103.7 138.9)">16</text>
<text x="107.2" y="138.9" transform="rotate(-90 107.2 138.9)">17</text>
<text x="110.8" y="138.9" transform="rotate(-90 110.8 138.9)">18</text>
<text x="114.3" y="138.9" transform="rotate(-90 114.3 138.9)">19</text>
<text x="117.8" y="138.9" transform="rotate(-90 117.8 138.9)">20</text>
<text x="121.4" y="138.9" transform="rotate(-90 121.4 138.9)">21</text>
<text x="124.9" y="138.9" transform="rotate(-90 124.9 138.9)">22</text>
<text x="128.4" y="138.9" transform="rotate(-90 128.4 138.9)">23</text>
<text x="131.9" y="138.9" transform="rotate(-90 131.9 138.9)">24</text>
<text x="135.5" y="138.9" transform="rotate(-90 135.5 138.9)">25</text>
<text x="139" y="138.9" transform="rotate(-90 139 138.9)">26</text>
<text x="142.5" y="138.9" transform="rotate(-90 142.5 138.9)">27</text>
<text x="146" y="138.9" transform="rotate(-90 146 138.9)">28</text>
<text x="149.6" y="138.9" transform="rotate(-90 149.6 138.9)">29</text>
<text x="153.1" y="138.9" transform="rotate(-90 153.1 138.9)">30</text>
<text x="156.6" y="138.9" transform="rotate(-90 156.6 138.9)">31</text>
<text x="160.2" y="138.9" transform="rotate(-90 160.2 138.9)">32</text>
<text x="163.7" y="138.9" transform="rotate(-90 163.7 138.9)">33</text>
<text x="167.2" y="138.9" transform="rotate(-90 167.2 138.9)">34</text>
<text x="170.7" y="138.9" transform="rotate(-90 170.7 138.9)">35</text>
<text x="80.8" y="144.4" transform="rotate(-90 80.8 144.4)">10</text>
<text x="84.3" y="144.4" transform="rotate(-90 84.3 144.4)">11</text>
<text x="87.8" y="144.4" transform="rotate(-90 87.8 144.4)">12</text>
<text x="91.4" y="144.4" transform="rotate(-90 91.4 144.4)">13</text>
<text x="94.9" y="144.4" transform="rotate(-90 94.9 144.4)">14</text>
<text x="98.4" y="144.4" transform="rotate(-90 98.4 144.4)">15</text>
<text x="102" y="144.4" transform="rotate(-90 102 144.4)">16</text>
<text x="105.5" y="144.4" transform="rotate(-90 105.5 144.4)">17</text>
<text x="109" y="144.4" transform="rotate(-90 109 144.4)">18</text>
<text x="112.5" y="144.4" transform="rotate(-90 112.5 144.4)">19</text>
<text x="116.1" y="144.4" transform="rotate(-90 116.1 144.4)">20</text>
<text x="119.6" y="144.4" transform="rotate(-90 119.6 144.4)">21</text>
<text x="123.1" y="144.4" transform="rotate(-90 123.1 144.4)">22</text>
<text x="126.6" y="144.4" transform="rotate(-90 126.6 144.4)">23</text>
<text x="130.2" y="144.4" transform="rotate(-90 130.2 144.4)">24</text>
<text x="133.7" y="144.4" transform="rotate(-90 133.7 144.4)">25</text>
<text x="137.2" y="144.4" transform="rotate(-90 137.2 144.4)">26</text>
<text x="140.8" y="144.4" transform="rotate(-90 140.8 144.4)">27</text>
<text x="144.3" y="144.4" transform="rotate(-90 144.3 144.4)">28</text>
<text x="147.8" y="144.4" transform="rotate(-90 147.8 144.4)">29</text>
<text x="151.3" y="144.4" transform="rotate(-90 151.3 144.4)">30</text>
<text x="154.9" y="144.4" transform="rotate(-90 154.9 144.4)">31</text>
<text x="158.4" y="144.4" transform="rotate(-90 158.4 144.4)">32</text>
<text x="161.9" y="144.4" transform="rotate(-90 161.9 144.4)">33</text>
<text x="165.5" y="144.4" transform="rotate(-90 165.5 144.4)">34</text>
<text x="169" y="144.4" transform="rotate(-90 169 144.4)">35</text>
</g>
</svg>
